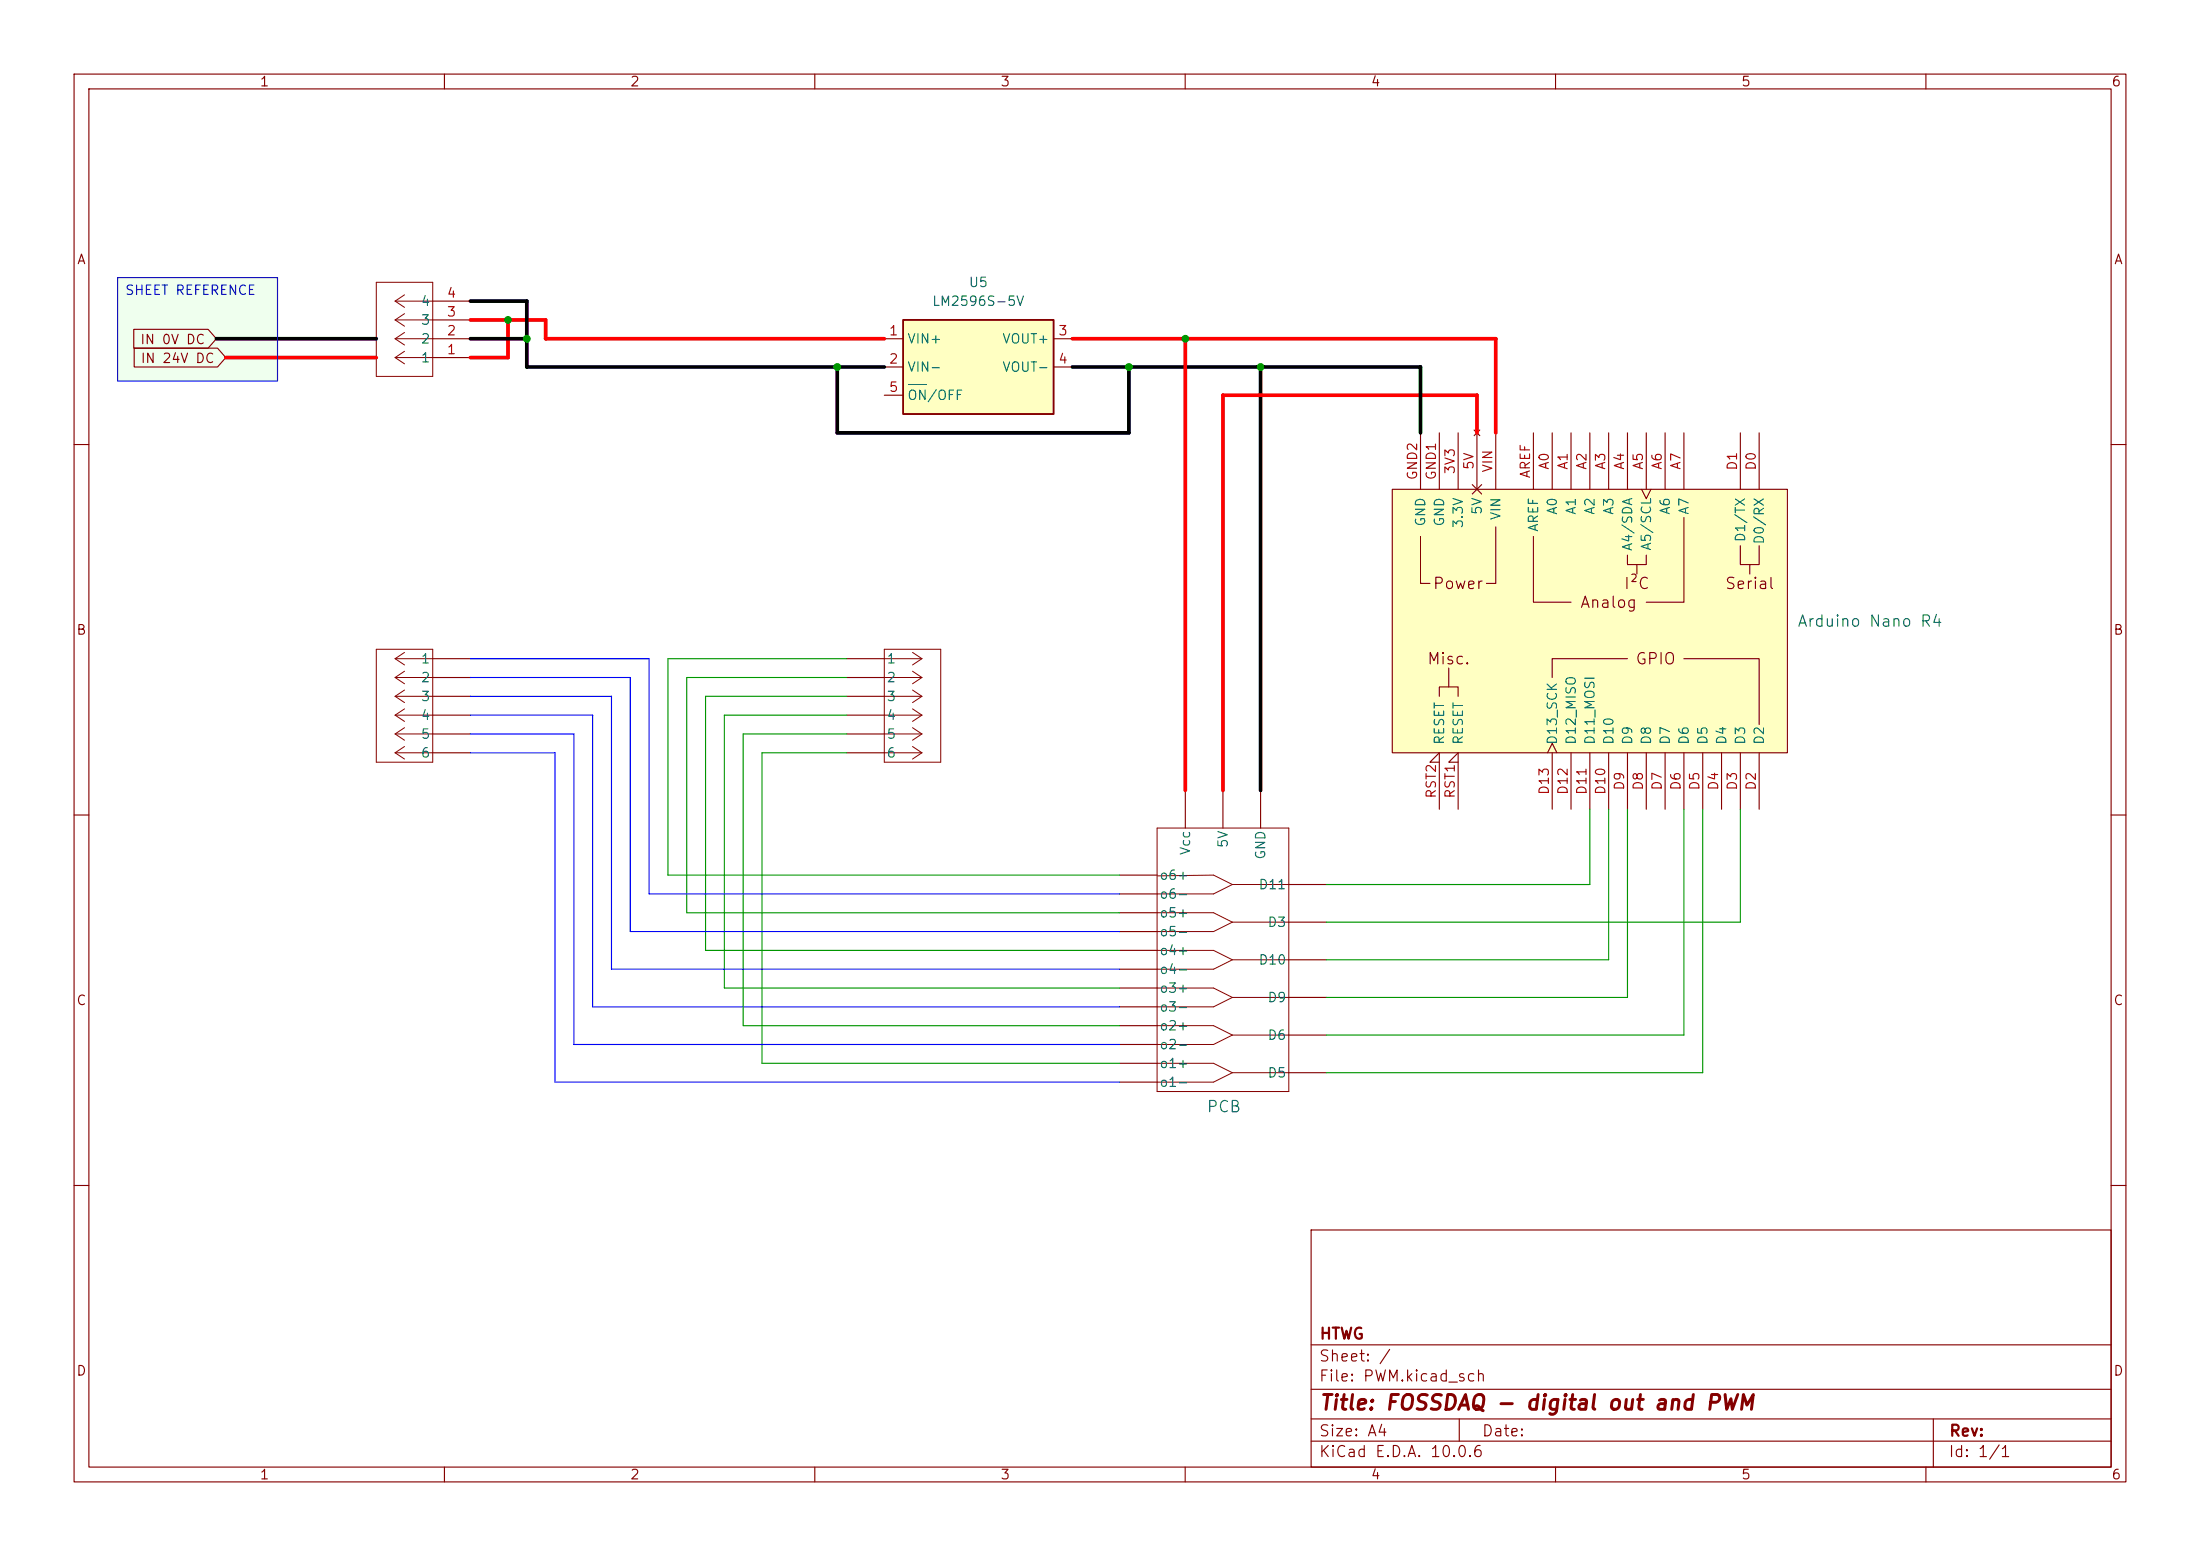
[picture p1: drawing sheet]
<svg xmlns="http://www.w3.org/2000/svg" width="297mm" height="210mm" viewBox="0 0 297 210" stroke-linecap="round" stroke-linejoin="round" font-family="sans-serif">
<g fill="none" stroke="#840000" stroke-width=".15">
<path d="M10 10h277v190h-277zM12 12h273v186h-273zM60 10v2M110 10v2M160 10v2M210 10v2M260 10v2M10 60h2M285 60h2M10 110h2M285 110h2M10 160h2"/>
<path d="M177 166h108v32h-108zM285 160h2M60 198v2M110 198v2M160 198v2M177 194.5h108M177 191.5h108M177 187.5h108M177 181.5h108M197 191.5v3M210 198v2M260 198v2"/>
<path d="M261 191.5v6.5"/>
</g>
<path d="M15.9 37.5h21.6v13.9h-21.6z" fill="#efffee"/>
<path d="M121.9 43.2h20.3v12.7h-20.3z" fill="#ffffc2"/>
<path d="M121.9 43.2h20.3v12.7h-20.3z" fill="none" stroke="#840000" stroke-width=".25"/>
<path d="M119.4 45.7h2.5M119.4 49.5h2.5M119.4 53.3h2.5M142.2 45.7h2.6M142.2 49.5h2.6" fill="none" stroke="#840000" stroke-width=".15"/>
<path d="M122.7 51.9h2.4" fill="none" stroke="#006464" stroke-width=".15"/>
<path d="M188 66h53.3v35.6h-53.3z" fill="#ffffc2"/>
<g fill="none" stroke="#840000" stroke-width=".15">
<path d="M18.1 44.4h10l1.1 1.3-1.1 1.3h-10zM18.1 47h11.3l1.1 1.3-1.1 1.2h-11.3zM58.4 48.3h5.1M58.4 45.7h5.1M58.4 43.2h5.1M58.4 40.6h5.1M191.8 58.4v7.6M194.3 58.4v7.6M196.8 58.4v7.6M199 58l.8 .8M199.4 58.4v7.6M199.8 58l-.8 .8"/>
<path d="M201.9 58.4v7.6M207 58.4v7.6M209.5 58.4v7.6M212.1 58.4v7.6M214.6 58.4v7.6M217.2 58.4v7.6M219.7 58.4v7.6M222.2 58.4v7.6M224.8 58.4v7.6M227.3 58.4v7.6M234.9 58.4v7.6M237.5 58.4v7.6"/>
<path d="M188 66h53.3v35.6h-53.3zM191.8 72.4v6.3h1.2M198.8 65.4l1.2 1.3M200 65.4l-1.2 1.3M201.9 71.1v7.6h-1.2M207 72.4v8.9h5.1M219.7 74.9v1.3h2.5v-1.3M221 76.2v1.3M221.6 66l.6 1.3 .7-1.3M227.3 69.9v11.4h-5.1M234.9 73.7v2.5h2.6v-2.5M236.2 76.2v1.3"/>
<path d="M58.4 88.9h5.1M58.4 91.4h5.1M58.4 94h5.1M58.4 96.5h5.1M58.4 99.1h5.1M114.3 88.9h5.1M114.3 91.4h5.1M114.3 94h5.1M114.3 96.5h5.1M114.3 99.1h5.1M194.3 94v-1.3h2.5v1.3M195.6 90.2v2.5"/>
<path d="M219.7 88.9h-10.2v2.5M227.3 88.9h10.2v8.9M58.4 101.6h5.1M114.3 101.6h5.1M151.1 118.1h5.1M160 106.7v5.1M165.1 106.7v5.1M170.2 106.7v5.1M174 119.4h5.1M194.3 102.9h-1.3l1.3-1.3v7.6M196.8 102.9h-1.2l1.2-1.3v7.6M208.9 101.6l.6-1.3 .7 1.3"/>
<path d="M209.5 101.6v7.6M212.1 101.6v7.6M214.6 101.6v7.6M217.2 101.6v7.6M219.7 101.6v7.6M222.2 101.6v7.6M224.8 101.6v7.6M227.3 101.6v7.6M229.9 101.6v7.6M232.4 101.6v7.6M234.9 101.6v7.6M237.5 101.6v7.6"/>
<path d="M151.1 138.4h5.1M151.1 135.9h5.1M151.1 133.4h5.1M151.1 130.8h5.1M151.1 128.3h5.1M151.1 125.7h5.1M151.1 123.2h5.1M151.1 120.7h5.1M174 139.7h5.1M174 134.6h5.1M174 129.5h5.1M174 124.5h5.1"/>
<path d="M151.1 146.1h5.1M151.1 143.5h5.1M151.1 141h5.1M174 144.8h5.1"/>
</g>
<g fill="none" stroke="#840000" stroke-width=".14">
<path d="M50.8 38.1h7.6v12.7h-7.6zM54.6 39.8l-1.3 .8M53.3 48.3h5.1M53.3 48.3l1.3 .8M53.3 45.7h5.1M53.3 45.7l1.3 .9M53.3 43.2h5.1M53.3 43.2l1.3 .8M53.3 40.6h5.1M53.3 40.6l1.3 .9M54.6 47.4l-1.3 .9M54.6 44.9l-1.3 .8"/>
<path d="M54.6 42.3l-1.3 .9M50.8 87.6h7.6v15.3h-7.6zM53.3 88.9h5.1M53.3 91.4h5.1M53.3 94h5.1M53.3 96.5h5.1M53.3 99.1h5.1M53.3 99.1l1.3 .8M53.3 96.5l1.3 .9M53.3 94l1.3 .8M53.3 91.4l1.3 .9M53.3 88.9l1.3 .8"/>
<path d="M54.6 98.2l-1.3 .9M54.6 95.7l-1.3 .8M54.6 93.1l-1.3 .9M54.6 90.6l-1.3 .8M54.6 88.1l-1.3 .8M119.4 87.6h7.6v15.3h-7.6zM119.4 88.9h5.1M119.4 91.4h5.1M119.4 94h5.1M119.4 96.5h5.1M119.4 99.1h5.1M123.2 88.1l1.3 .8"/>
<path d="M123.2 90.6l1.3 .8M123.2 93.1l1.3 .9M123.2 95.7l1.3 .8M123.2 98.2l1.3 .9M124.5 88.9l-1.3 .8M124.5 91.4l-1.3 .9M124.5 94l-1.3 .8M124.5 96.5l-1.3 .9M124.5 99.1l-1.3 .8M53.3 101.6h5.1M53.3 101.6l1.3 .8M54.6 100.8l-1.3 .8"/>
<path d="M119.4 101.6h5.1M123.2 100.8l1.3 .8M124.5 101.6l-1.3 .8M156.2 111.8h17.8v35.5h-17.8zM156.3 118.2l7.5-.1 2.6 1.3M166.4 119.4h7.6M166.4 119.4l-2.6 1.3h-7.6M156.2 138.4h7.6l2.6 1.3M156.2 133.4h7.6l2.6 1.2M156.2 128.3h7.6l2.6 1.2M156.2 123.2h7.6l2.6 1.3M166.4 139.7h7.6"/>
<path d="M166.4 139.7l-2.6 1.3h-7.6M166.4 134.6h7.6M166.4 134.6l-2.6 1.3h-7.6M166.4 129.5h7.6M166.4 129.5l-2.6 1.3h-7.6M166.4 124.5h7.6M166.4 124.5l-2.6 1.2h-7.6M156.2 143.5h7.6l2.6 1.3M166.4 144.8h7.6M166.4 144.8l-2.6 1.3h-7.6"/>
</g>
<path d="M114.3 88.9h-24.1v29.2h60.9M114.3 96.5h-16.5v36.9h53.3M114.3 94h-19.1v34.3h55.9M114.3 91.4h-21.6v31.8h58.4M114.3 99.1h-14v39.3h50.8M114.3 101.6h-11.4v41.9h48.2M214.6 109.2v10.2h-35.5M217.2 109.2v20.3h-38.1M219.7 109.2v25.4h-40.6M227.3 109.2v30.5h-48.2M229.9 109.2v35.6h-50.8M234.9 109.2v15.3h-55.8" fill="none" stroke="#009600" stroke-width=".15"/>
<path d="M30.5 48.3h20.3M63.5 43.2h10.2v2.5h45.7M68.6 43.2v5.1h-5.1M144.8 45.7h57.1v12.7M160 45.7v61M199.4 58.4v-5.1h-34.3v53.4" fill="none" stroke="#f00" stroke-width=".5"/>
<path d="M29.2 45.7h21.6M63.5 40.6h7.6v8.9h48.3M63.5 45.7h7.6M113 49.5v8.9h39.4v-8.9M144.8 49.5h47v8.9M170.2 49.5v57.2" fill="none" stroke="#000" stroke-width=".5"/>
<path d="M63.5 99.1h14v41.9h73.6M63.5 96.5h16.5v39.4h71.1M63.5 94h19v36.8h68.6M63.5 91.4h21.6v34.3h66M63.5 88.9h24.1v31.8h63.5M63.5 101.6h11.4v44.5h76.2" fill="none" stroke="#0003ff" stroke-width=".15"/>
<path d="M15.9 37.5h21.6v13.9h-21.6z" fill="none" stroke="#0000c2" stroke-width=".15"/>
<g fill="#009600" stroke="#009600" stroke-width=".14">
<circle cx="68.6" cy="43.2" r=".46"/>
<circle cx="71.1" cy="45.7" r=".46"/>
<circle cx="113" cy="49.5" r=".46"/>
<circle cx="160" cy="45.7" r=".46"/>
<circle cx="170.2" cy="49.5" r=".46"/>
<circle cx="152.4" cy="49.5" r=".46"/>
</g>
<text font-size="2" fill="#840000" x="178" y="190.8">Title: FOSSDAQ - digital out and PWM</text>
<g font-size="1.5" fill="#840000">
<text x="193.3" y="79.9">Power</text>
<text x="213.2" y="82.4">Analog</text>
<text x="219.1" y="79.9">I²C</text>
<text x="232.8" y="79.9">Serial</text>
<text x="192.6" y="90.1">Misc.</text>
<text x="220.7" y="90.1">GPIO</text>
<text x="178" y="184.1">Sheet: /</text>
<text x="178" y="181.1">HTWG</text>
<text x="178" y="186.8">File: PWM.kicad_sch</text>
<text x="178" y="197">KiCad E.D.A. 10.0.6</text>
<text x="178" y="194.2">Size: A4</text>
<text x="200" y="194.2">Date:</text>
<text x="263" y="197">Id: 1/1</text>
<text x="263" y="194.2">Rev:</text>
</g>
<g font-size="1.5" fill="#006464">
<text x="242.6" y="85">Arduino Nano R4</text>
<text x="162.8" y="150.5">PCB</text>
</g>
<g font-size="1.3" fill="#840000">
<text x="35" y="12">1</text>
<text x="85" y="12">2</text>
<text x="135" y="12">3</text>
<text x="185" y="12">4</text>
<text x="235" y="12">5</text>
<text x="285" y="12">6</text>
<text x="10.3" y="36">A</text>
<text x="285.3" y="36">A</text>
<text x="18.8" y="46.8">IN 0V DC</text>
<text x="18.9" y="49.3">IN 24V DC</text>
<text x="10.2" y="86">B</text>
<text x="285.2" y="86">B</text>
<text x="10.2" y="136">C</text>
<text x="285.2" y="136">C</text>
<text x="10.2" y="186">D</text>
<text x="285.2" y="186">D</text>
<text x="35" y="200">1</text>
<text x="85" y="200">2</text>
<text x="135" y="200">3</text>
<text x="185" y="200">4</text>
<text x="235" y="200">5</text>
<text x="285" y="200">6</text>
</g>
<text font-size="1.3" fill="#0000c2" x="16.8" y="40.1">SHEET REFERENCE</text>
<g font-size="1.3" fill="#006464">
<text x="56.7" y="41.6">4</text>
<text x="125.8" y="41.6">LM2596S-5V</text>
<text x="130.7" y="39.1">U5</text>
<text x="56.7" y="46.7">2</text>
<text x="56.7" y="44.1">3</text>
<text x="122.4" y="46.7">VIN+</text>
<text x="135.2" y="46.7">VOUT+</text>
<text x="56.7" y="49.2">1</text>
<text x="122.4" y="50.5">VIN-</text>
<text x="135.2" y="50.5">VOUT-</text>
<text x="122.4" y="54.3">ON/OFF</text>
<text x="192.7" y="71.2" transform="rotate(-90 192.7 71.2)">GND</text>
<text x="195.3" y="71.2" transform="rotate(-90 195.3 71.2)">GND</text>
<text x="197.8" y="71.4" transform="rotate(-90 197.8 71.4)">3.3V</text>
<text x="200.4" y="69.6" transform="rotate(-90 200.4 69.6)">5V</text>
<text x="202.9" y="70.3" transform="rotate(-90 202.9 70.3)">VIN</text>
<text x="208" y="71.9" transform="rotate(-90 208 71.9)">AREF</text>
<text x="210.5" y="69.6" transform="rotate(-90 210.5 69.6)">A0</text>
<text x="213.1" y="69.6" transform="rotate(-90 213.1 69.6)">A1</text>
<text x="215.6" y="69.6" transform="rotate(-90 215.6 69.6)">A2</text>
<text x="218.1" y="69.6" transform="rotate(-90 218.1 69.6)">A3</text>
<text x="225.8" y="69.6" transform="rotate(-90 225.8 69.6)">A6</text>
<text x="228.3" y="69.6" transform="rotate(-90 228.3 69.6)">A7</text>
<text x="220.7" y="74.5" transform="rotate(-90 220.7 74.5)">A4/SDA</text>
<text x="223.2" y="74.4" transform="rotate(-90 223.2 74.4)">A5/SCL</text>
<text x="235.9" y="73.3" transform="rotate(-90 235.9 73.3)">D1/TX</text>
<text x="238.5" y="73.6" transform="rotate(-90 238.5 73.6)">D0/RX</text>
<text x="56.7" y="89.9">1</text>
<text x="119.6" y="89.9">1</text>
<text x="56.7" y="94.9">3</text>
<text x="56.7" y="92.4">2</text>
<text x="119.6" y="92.4">2</text>
<text x="119.6" y="94.9">3</text>
<text x="56.7" y="100">5</text>
<text x="56.7" y="97.5">4</text>
<text x="119.6" y="97.5">4</text>
<text x="119.6" y="100">5</text>
<text x="195.3" y="100.6" transform="rotate(-90 195.3 100.6)">RESET</text>
<text x="197.8" y="100.6" transform="rotate(-90 197.8 100.6)">RESET</text>
<text x="210.5" y="100.6" transform="rotate(-90 210.5 100.6)">D13_SCK</text>
<text x="213.1" y="100.6" transform="rotate(-90 213.1 100.6)">D12_MISO</text>
<text x="215.6" y="100.6" transform="rotate(-90 215.6 100.6)">D11_MOSI</text>
<text x="218.1" y="100.6" transform="rotate(-90 218.1 100.6)">D10</text>
<text x="220.7" y="100.6" transform="rotate(-90 220.7 100.6)">D9</text>
<text x="223.2" y="100.6" transform="rotate(-90 223.2 100.6)">D8</text>
<text x="225.8" y="100.6" transform="rotate(-90 225.8 100.6)">D7</text>
<text x="228.3" y="100.6" transform="rotate(-90 228.3 100.6)">D6</text>
<text x="230.8" y="100.6" transform="rotate(-90 230.8 100.6)">D5</text>
<text x="233.4" y="100.6" transform="rotate(-90 233.4 100.6)">D4</text>
<text x="235.9" y="100.6" transform="rotate(-90 235.9 100.6)">D3</text>
<text x="238.5" y="100.6" transform="rotate(-90 238.5 100.6)">D2</text>
<text x="56.7" y="102.6">6</text>
<text x="119.6" y="102.6">6</text>
<text x="156.4" y="119.1">o6+</text>
<text x="161" y="115.5" transform="rotate(-90 161 115.5)">Vcc</text>
<text x="166.1" y="114.5" transform="rotate(-90 166.1 114.5)">5V</text>
<text x="171.1" y="116.1" transform="rotate(-90 171.1 116.1)">GND</text>
<text x="156.4" y="124.2">o5+</text>
<text x="156.4" y="121.6">o6-</text>
<text x="169.8" y="120.3">D11</text>
<text x="171" y="125.4">D3</text>
<text x="156.4" y="131.8">o4-</text>
<text x="156.4" y="129.2">o4+</text>
<text x="156.4" y="126.7">o5-</text>
<text x="169.8" y="130.5">D10</text>
<text x="156.4" y="136.9">o3-</text>
<text x="156.4" y="134.3">o3+</text>
<text x="171" y="135.6">D9</text>
<text x="156.4" y="141.9">o2-</text>
<text x="156.4" y="139.4">o2+</text>
<text x="171" y="140.7">D6</text>
<text x="156.4" y="147">o1-</text>
<text x="156.4" y="144.5">o1+</text>
<text x="171" y="145.7">D5</text>
</g>
<g font-size="1.3" fill="#a90000">
<text x="60.2" y="40.5">4</text>
<text x="60.2" y="45.6">2</text>
<text x="60.2" y="43">3</text>
<text x="119.9" y="45.6">1</text>
<text x="142.8" y="45.6">3</text>
<text x="60.2" y="48.1">1</text>
<text x="119.9" y="49.4">2</text>
<text x="119.9" y="53.2">5</text>
<text x="142.8" y="49.4">4</text>
<text x="191.6" y="64.9" transform="rotate(-90 191.6 64.9)">GND2</text>
<text x="194.2" y="64.9" transform="rotate(-90 194.2 64.9)">GND1</text>
<text x="196.7" y="64.1" transform="rotate(-90 196.7 64.1)">3V3</text>
<text x="199.3" y="63.5" transform="rotate(-90 199.3 63.5)">5V</text>
<text x="201.8" y="63.9" transform="rotate(-90 201.8 63.9)">VIN</text>
<text x="206.9" y="64.7" transform="rotate(-90 206.9 64.7)">AREF</text>
<text x="209.4" y="63.5" transform="rotate(-90 209.4 63.5)">A0</text>
<text x="212" y="63.5" transform="rotate(-90 212 63.5)">A1</text>
<text x="214.5" y="63.5" transform="rotate(-90 214.5 63.5)">A2</text>
<text x="217" y="63.5" transform="rotate(-90 217 63.5)">A3</text>
<text x="219.6" y="63.5" transform="rotate(-90 219.6 63.5)">A4</text>
<text x="222.1" y="63.5" transform="rotate(-90 222.1 63.5)">A5</text>
<text x="224.7" y="63.5" transform="rotate(-90 224.7 63.5)">A6</text>
<text x="227.2" y="63.5" transform="rotate(-90 227.2 63.5)">A7</text>
<text x="234.8" y="63.6" transform="rotate(-90 234.8 63.6)">D1</text>
<text x="237.4" y="63.6" transform="rotate(-90 237.4 63.6)">D0</text>
<text x="194.2" y="107.9" transform="rotate(-90 194.2 107.9)">RST2</text>
<text x="196.7" y="107.9" transform="rotate(-90 196.7 107.9)">RST1</text>
<text x="209.4" y="107.4" transform="rotate(-90 209.4 107.4)">D13</text>
<text x="212" y="107.4" transform="rotate(-90 212 107.4)">D12</text>
<text x="214.5" y="107.4" transform="rotate(-90 214.5 107.4)">D11</text>
<text x="217" y="107.4" transform="rotate(-90 217 107.4)">D10</text>
<text x="219.6" y="106.8" transform="rotate(-90 219.6 106.8)">D9</text>
<text x="222.1" y="106.8" transform="rotate(-90 222.1 106.8)">D8</text>
<text x="224.7" y="106.8" transform="rotate(-90 224.7 106.8)">D7</text>
<text x="227.2" y="106.8" transform="rotate(-90 227.2 106.8)">D6</text>
<text x="229.7" y="106.8" transform="rotate(-90 229.7 106.8)">D5</text>
<text x="232.3" y="106.8" transform="rotate(-90 232.3 106.8)">D4</text>
<text x="234.8" y="106.8" transform="rotate(-90 234.8 106.8)">D3</text>
<text x="237.4" y="106.8" transform="rotate(-90 237.4 106.8)">D2</text>
</g>
</svg>
